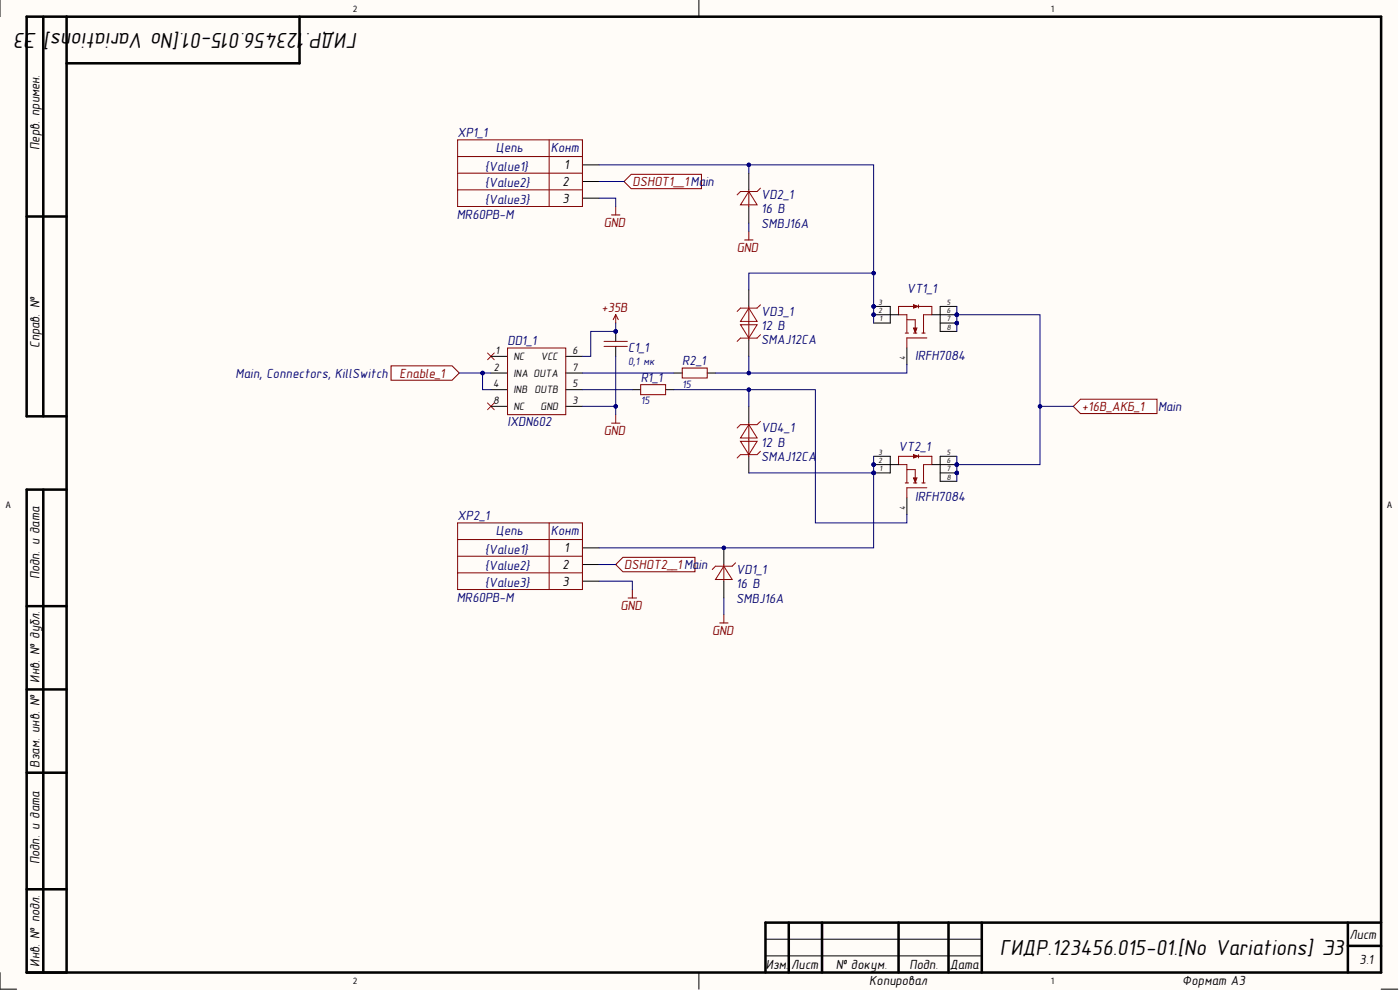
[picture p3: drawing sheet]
<svg xmlns="http://www.w3.org/2000/svg" width="420mm" height="297mm" viewBox="0 0 420 297" stroke-linecap="round" stroke-linejoin="round" font-family="sans-serif">
<g fill="#fffcf8">
<path d="M0 0h419.1v296.5h-419.1z" fill-rule="evenodd"/>
<path d="M5 5h409.1v286.5h-409.1z" fill-rule="evenodd"/>
</g>
<path d="M0 0v5M209.6 0v5M0 291.5v5h5M209.6 291.5v5M229.5 286.5h64.9M229.5 281.5h64.9M414.1 296.5h5" fill="none" stroke="#000" stroke-width=".3"/>
<g fill="none" stroke="#000" stroke-width=".76">
<path d="M13 5v119.8M20 5v286.5M89.8 5v14h-69.8M8 64.9h12M20 124.8h-12v-119.8h406.1v286.5h-406.1v-144.7l12-.1M13 146.8v144.7M8 181.7h12M8 206.6h12M8 231.6h12M8 266.5h12M236.5 276.5v15M246.5 276.5v15"/>
<path d="M269.4 276.5v15M284.4 276.5v15M294.4 276.5v15M404.2 276.5v15M414.1 276.5h-184.6v15M404.2 283.5h9.9"/>
</g>
<path d="M117.3 109.7h18.3l2.1 2.1-2.1 2.2h-18.3z" fill-rule="evenodd" fill="#fff"/>
<path d="M117.3 109.7h18.3l2.1 2.1-2.1 2.2h-18.3z" fill="none" stroke="#800000" stroke-width=".3"/>
<path d="M186.8 167.1h21.6v4.3h-21.6l-2.2-2.2z" fill-rule="evenodd" fill="#fff"/>
<path d="M184.6 94.3l-.7 1.5M184.6 94.3l.8 1.5M184.6 94.3v2.5M186.8 167.1h21.6v4.3h-21.6l-2.2-2.2z" fill="none" stroke="#800000" stroke-width=".3"/>
<circle cx="184.6" cy="99.3" r=".51" fill="#000080"/>
<circle cx="184.6" cy="99.3" r=".51" fill="none" stroke="#000080" stroke-width=".3"/>
<path d="M184.6 99.3v3M184.6 103.8v3" fill="none" stroke="#000" stroke-width=".3"/>
<circle cx="184.6" cy="99.3" r=".51" fill="#000080"/>
<circle cx="184.6" cy="99.3" r=".51" fill="none" stroke="#000080" stroke-width=".3"/>
<path d="M181.1 102.3h7M181.1 103.8h7" fill="none" stroke="#800000" stroke-width=".3"/>
<path d="M324 119.7h22.9v4.3h-22.9l-2.2-2.2z" fill-rule="evenodd" fill="#fff"/>
<g fill="none" stroke="#800000" stroke-width=".3">
<path d="M137.2 56.9h37.4M137.2 51.9h37.4M137.2 46.9h37.4M137.2 41.9h37.4v20h-37.4zM164.7 41.9v20M223.3 71.9h2.5M224.5 69.4v2.5M152.2 104.3h17.5v20h-17.5zM324 119.7h22.9v4.3h-22.9l-2.2-2.2zM183.4 126.8h2.5M184.6 124.3v2.5M137.2 156.7h37.4v20h-37.4z"/>
<path d="M164.7 156.7v20M137.2 171.7h37.4M137.2 166.7h37.4M137.2 161.7h37.4M215.8 186.7h2.5M217.1 184.2v2.5"/>
</g>
<path d="M146.2 105.8l2 2M148.2 105.8l-2 2M146.2 120.8l2 2M148.2 120.8l-2 2" fill="none" stroke="#f00" stroke-width=".3"/>
<g fill="none" stroke="#000" stroke-width=".3">
<path d="M174.6 49.4h5M174.6 54.4h5M174.6 59.4h5M224.5 86.8v5M147.2 106.8h5M147.2 111.8h5M147.2 116.8h5M169.7 106.8h4.9M169.7 116.8h4.9M169.7 111.8h4.9M224.5 101.8v5M147.2 121.8h5"/>
<path d="M169.7 121.8h4.9M174.6 164.2h5M174.6 169.2h5M174.6 174.2h5"/>
</g>
<path d="M222 97.3h5l-2.5 4zM224.5 92.3l2.5 4h-5zM224.5 91.8v10M228 91.4l-1 .9h-5l-1 1M228 100.3l-1 1h-5l-1 1" fill="none" stroke="#980000" stroke-width=".3"/>
<path d="M174.6 121.8h10v2.5" fill="none" stroke="#000080" stroke-width=".3"/>
<circle cx="184.6" cy="121.8" r=".51" fill="#000080"/>
<g fill="none" stroke="#000080" stroke-width=".3">
<path d="M137.7 111.8h7"/>
<circle cx="184.6" cy="121.8" r=".51"/>
</g>
<circle cx="144.7" cy="111.8" r=".51" fill="#000080"/>
<g fill="none" stroke="#000080" stroke-width=".3">
<path d="M184.6 96.8v2.5h-7.5v7.5h-2.5"/>
<circle cx="144.7" cy="111.8" r=".51"/>
</g>
<circle cx="184.6" cy="99.3" r=".51" fill="#000080"/>
<g fill="none" stroke="#000080" stroke-width=".3">
<path d="M144.7 111.8h2.5"/>
<circle cx="184.6" cy="99.3" r=".51"/>
</g>
<circle cx="144.7" cy="111.8" r=".51" fill="#000080"/>
<g fill="none" stroke="#000080" stroke-width=".3">
<path d="M144.7 111.8v5h2.5"/>
<circle cx="144.7" cy="111.8" r=".51"/>
</g>
<circle cx="144.7" cy="111.8" r=".51" fill="#000080"/>
<g fill="none" stroke="#000080" stroke-width=".3">
<path d="M184.6 106.8v15"/>
<circle cx="144.7" cy="111.8" r=".51"/>
</g>
<circle cx="184.6" cy="121.8" r=".51" fill="#000080"/>
<circle cx="184.6" cy="121.8" r=".51" fill="none" stroke="#000080" stroke-width=".3"/>
<circle cx="217.1" cy="164.2" r=".51" fill="#000080"/>
<g fill="none" stroke="#000080" stroke-width=".3">
<path d="M224.5 49.4v2.5M224.5 66.9v2.5M217.1 179.2v5"/>
<circle cx="217.1" cy="164.2" r=".51"/>
</g>
<circle cx="224.5" cy="49.4" r=".51" fill="#000080"/>
<g fill="none" stroke="#000080" stroke-width=".3">
<path d="M224.5 106.8v5"/>
<circle cx="224.5" cy="49.4" r=".51"/>
</g>
<path d="M224.5 121.8v5M224.5 136.8v5" fill="none" stroke="#000" stroke-width=".3"/>
<path d="M222 132.3h5l-2.5 4zM224.5 127.3l2.5 4h-5zM224.5 126.8v10M228 126.3l-1 1h-5l-1 1M228 135.3l-1 1h-5l-1 1" fill="none" stroke="#980000" stroke-width=".3"/>
<circle cx="224.5" cy="111.8" r=".51" fill="#000080"/>
<g fill="none" stroke="#000080" stroke-width=".3">
<path d="M224.5 116.8v5"/>
<circle cx="224.5" cy="111.8" r=".51"/>
</g>
<circle cx="224.5" cy="116.8" r=".51" fill="#000080"/>
<g fill="none" stroke="#000080" stroke-width=".3">
<path d="M224.5 141.8h37.5"/>
<circle cx="224.5" cy="116.8" r=".51"/>
</g>
<circle cx="262" cy="141.8" r=".51" fill="#000080"/>
<g fill="none" stroke="#000080" stroke-width=".3">
<path d="M179.6 59.4h5v2.5"/>
<circle cx="262" cy="141.8" r=".51"/>
</g>
<path d="M183.4 64.4h2.5M184.6 61.9v2.5" fill="none" stroke="#800000" stroke-width=".3"/>
<path d="M189.3 52.2h21v4.4h-21l-2.2-2.2z" fill-rule="evenodd" fill="#fff"/>
<path d="M189.3 52.2h21v4.4h-21l-2.2-2.2zM192.1 115.3h7.5v3h-7.5zM204.6 110.3h7.5v3h-7.5zM188.3 179.2h2.6M189.6 176.7v2.5" fill="none" stroke="#800000" stroke-width=".3"/>
<path d="M179.6 54.4h7.5M174.6 116.8h15M174.6 111.8h27.5M179.6 174.2h10v2.5M179.6 169.2h5" fill="none" stroke="#000080" stroke-width=".3"/>
<path d="M224.5 51.9v5M224.5 61.9v5M189.6 116.8h2.5M199.6 116.8h2.5M202.1 111.8h2.5M212.1 111.8h2.5M217.1 164.2v5M217.1 174.2v5" fill="none" stroke="#000" stroke-width=".3"/>
<path d="M224.5 57.4l2.5 4h-5zM224.5 56.9v5M228 56.4l-1 1h-5l-1 1M217.1 169.7l2.5 4h-5zM217.1 169.2v5M220.5 168.7l-.9 1h-5l-1 1" fill="none" stroke="#980000" stroke-width=".3"/>
<circle cx="286.9" cy="94.3" r=".51" fill="#000080"/>
<circle cx="286.9" cy="94.3" r=".51" fill="none" stroke="#000080" stroke-width=".3"/>
<circle cx="286.9" cy="96.8" r=".51" fill="#000080"/>
<circle cx="286.9" cy="96.8" r=".51" fill="none" stroke="#000080" stroke-width=".3"/>
<circle cx="262" cy="94.3" r=".51" fill="#000080"/>
<circle cx="262" cy="94.3" r=".51" fill="none" stroke="#000080" stroke-width=".3"/>
<circle cx="262" cy="91.8" r=".51" fill="#000080"/>
<circle cx="262" cy="91.8" r=".51" fill="none" stroke="#000080" stroke-width=".3"/>
<path d="M271.4 99.8h1M271.9 94.3v5.5M274.4 95.8v3.5M276.9 94.3v5.5" fill="none" stroke="#800000" stroke-width=".3"/>
<path d="M273.9 98.3h1l-.5 1.4z" fill="#800000"/>
<path d="M271.9 95.8h2.5M273.9 98.3h1l-.5 1.4zM273.9 99.8h1M274.9 91.8h-5.5v2.5h2.5M276.4 99.8h1M279.4 91.8v2.5h-2.5M277.9 101.3h-6v3" fill="none" stroke="#800000" stroke-width=".3"/>
<path d="M273.9 91.3l1.4 .5-1.4 .6z" fill="#800000"/>
<path d="M273.9 91.3l1.4 .5-1.4 .6zM274.4 91.8h5M275.4 91.4v.9" fill="none" stroke="#800000" stroke-width=".3"/>
<path d="M281.9 91.8h5M281.9 94.3h5M271.9 104.3v5" fill="none" stroke="#000" stroke-width=".3"/>
<circle cx="286.9" cy="94.3" r=".51" fill="#000080"/>
<circle cx="286.9" cy="94.3" r=".51" fill="none" stroke="#000080" stroke-width=".3"/>
<path d="M281.9 96.8h5" fill="none" stroke="#000" stroke-width=".3"/>
<circle cx="286.9" cy="96.8" r=".51" fill="#000080"/>
<circle cx="286.9" cy="96.8" r=".51" fill="none" stroke="#000080" stroke-width=".3"/>
<path d="M262 96.8h5M262 94.3h5M281.9 99.3h5" fill="none" stroke="#000" stroke-width=".3"/>
<circle cx="262" cy="94.3" r=".51" fill="#000080"/>
<circle cx="262" cy="94.3" r=".51" fill="none" stroke="#000080" stroke-width=".3"/>
<path d="M262 91.8h5" fill="none" stroke="#000" stroke-width=".3"/>
<circle cx="262" cy="91.8" r=".51" fill="#000080"/>
<g fill="none" stroke="#000080" stroke-width=".3">
<path d="M271.9 109.3v2.5h-57.3"/>
<circle cx="262" cy="91.8" r=".51"/>
</g>
<path d="M267 94.3h2.4M267 91.8v5M279.4 94.3h2.5M281.9 91.8v7.5" fill="none" stroke="#000" stroke-width=".3"/>
<circle cx="224.5" cy="111.8" r=".51" fill="#000080"/>
<g fill="none" stroke="#000080" stroke-width=".3">
<path d="M179.6 49.4h82.4v47.4"/>
<circle cx="224.5" cy="111.8" r=".51"/>
</g>
<circle cx="224.5" cy="49.4" r=".51" fill="#000080"/>
<circle cx="224.5" cy="49.4" r=".51" fill="none" stroke="#000080" stroke-width=".3"/>
<circle cx="262" cy="81.9" r=".51" fill="#000080"/>
<circle cx="262" cy="81.9" r=".51" fill="none" stroke="#000080" stroke-width=".3"/>
<circle cx="262" cy="91.8" r=".51" fill="#000080"/>
<circle cx="262" cy="91.8" r=".51" fill="none" stroke="#000080" stroke-width=".3"/>
<circle cx="262" cy="94.3" r=".51" fill="#000080"/>
<g fill="none" stroke="#000080" stroke-width=".3">
<path d="M262 81.9h-37.5v4.9"/>
<circle cx="262" cy="94.3" r=".51"/>
</g>
<circle cx="262" cy="81.9" r=".51" fill="#000080"/>
<g fill="none" stroke="#000080" stroke-width=".3">
<path d="M286.9 91.8v7.5"/>
<circle cx="262" cy="81.9" r=".51"/>
</g>
<circle cx="286.9" cy="94.3" r=".51" fill="#000080"/>
<circle cx="286.9" cy="94.3" r=".51" fill="none" stroke="#000080" stroke-width=".3"/>
<circle cx="286.9" cy="96.8" r=".51" fill="#000080"/>
<circle cx="286.9" cy="96.8" r=".51" fill="none" stroke="#000080" stroke-width=".3"/>
<circle cx="286.9" cy="139.3" r=".51" fill="#000080"/>
<circle cx="286.9" cy="139.3" r=".51" fill="none" stroke="#000080" stroke-width=".3"/>
<circle cx="286.9" cy="141.8" r=".51" fill="#000080"/>
<circle cx="286.9" cy="141.8" r=".51" fill="none" stroke="#000080" stroke-width=".3"/>
<circle cx="262" cy="141.8" r=".51" fill="#000080"/>
<circle cx="262" cy="141.8" r=".51" fill="none" stroke="#000080" stroke-width=".3"/>
<circle cx="262" cy="139.3" r=".51" fill="#000080"/>
<circle cx="262" cy="139.3" r=".51" fill="none" stroke="#000080" stroke-width=".3"/>
<path d="M271.9 139.3v5.4M276.9 139.3v5.5M271.4 144.8h1M274.4 140.8v3.5" fill="none" stroke="#800000" stroke-width=".3"/>
<path d="M273.9 143.2h1l-.5 1.4z" fill="#800000"/>
<path d="M274.9 136.8h-5.5v2.5h2.5M279.4 136.8v2.5h-2.5M271.9 140.8h2.5M273.9 143.2h1l-.5 1.4zM273.9 144.8h1M276.4 144.8h1M277.9 146.2h-6v3" fill="none" stroke="#800000" stroke-width=".3"/>
<path d="M273.9 136.3l1.4 .5-1.4 .5z" fill="#800000"/>
<path d="M273.9 136.3l1.4 .5-1.4 .5zM274.4 136.8h5M275.4 136.3v1" fill="none" stroke="#800000" stroke-width=".3"/>
<path d="M281.9 136.8h5M281.9 139.3h5M271.9 149.2v5" fill="none" stroke="#000" stroke-width=".3"/>
<circle cx="286.9" cy="139.3" r=".51" fill="#000080"/>
<circle cx="286.9" cy="139.3" r=".51" fill="none" stroke="#000080" stroke-width=".3"/>
<path d="M281.9 141.8h5" fill="none" stroke="#000" stroke-width=".3"/>
<circle cx="286.9" cy="141.8" r=".51" fill="#000080"/>
<circle cx="286.9" cy="141.8" r=".51" fill="none" stroke="#000080" stroke-width=".3"/>
<path d="M262 141.8h5M281.9 144.3h5" fill="none" stroke="#000" stroke-width=".3"/>
<circle cx="262" cy="141.8" r=".51" fill="#000080"/>
<circle cx="262" cy="141.8" r=".51" fill="none" stroke="#000080" stroke-width=".3"/>
<path d="M262 139.3h5" fill="none" stroke="#000" stroke-width=".3"/>
<circle cx="262" cy="139.3" r=".51" fill="#000080"/>
<g fill="none" stroke="#000080" stroke-width=".3">
<path d="M202.1 116.8h42.4v39.9h27.4v-2.5"/>
<circle cx="262" cy="139.3" r=".51"/>
</g>
<path d="M262 136.8h5v5M267 139.3h2.4M279.4 139.3h2.5M281.9 136.8v7.5" fill="none" stroke="#000" stroke-width=".3"/>
<circle cx="224.5" cy="116.8" r=".51" fill="#000080"/>
<g fill="none" stroke="#000080" stroke-width=".3">
<path d="M262 136.8v5"/>
<circle cx="224.5" cy="116.8" r=".51"/>
</g>
<circle cx="262" cy="139.3" r=".51" fill="#000080"/>
<circle cx="262" cy="139.3" r=".51" fill="none" stroke="#000080" stroke-width=".3"/>
<circle cx="262" cy="141.8" r=".51" fill="#000080"/>
<g fill="none" stroke="#000080" stroke-width=".3">
<path d="M262 141.8v22.4h-82.4"/>
<circle cx="262" cy="141.8" r=".51"/>
</g>
<circle cx="217.1" cy="164.2" r=".51" fill="#000080"/>
<circle cx="217.1" cy="164.2" r=".51" fill="none" stroke="#000080" stroke-width=".3"/>
<circle cx="262" cy="141.8" r=".51" fill="#000080"/>
<g fill="none" stroke="#000080" stroke-width=".3">
<path d="M286.9 94.3h25v27.5h9.9"/>
<circle cx="262" cy="141.8" r=".51"/>
</g>
<circle cx="286.9" cy="94.3" r=".51" fill="#000080"/>
<circle cx="286.9" cy="94.3" r=".51" fill="none" stroke="#000080" stroke-width=".3"/>
<circle cx="311.9" cy="121.8" r=".51" fill="#000080"/>
<g fill="none" stroke="#000080" stroke-width=".3">
<path d="M286.9 136.8v7.5"/>
<circle cx="311.9" cy="121.8" r=".51"/>
</g>
<circle cx="286.9" cy="139.3" r=".51" fill="#000080"/>
<circle cx="286.9" cy="139.3" r=".51" fill="none" stroke="#000080" stroke-width=".3"/>
<circle cx="286.9" cy="141.8" r=".51" fill="#000080"/>
<g fill="none" stroke="#000080" stroke-width=".3">
<path d="M311.9 121.8v17.5h-25"/>
<circle cx="286.9" cy="141.8" r=".51"/>
</g>
<circle cx="286.9" cy="139.3" r=".51" fill="#000080"/>
<circle cx="286.9" cy="139.3" r=".51" fill="none" stroke="#000080" stroke-width=".3"/>
<circle cx="311.9" cy="121.8" r=".51" fill="#000080"/>
<circle cx="311.9" cy="121.8" r=".51" fill="none" stroke="#000080" stroke-width=".3"/>
<g font-size="6.6">
<text x="7.6" y="9.8" transform="rotate(-180 7.6 9.8)">3</text>
<text x="11.2" y="9.8" transform="rotate(-180 11.2 9.8)">Э</text>
<text x="18.5" y="9.8" transform="rotate(-180 18.5 9.8)">s]</text>
<text x="89.6" y="9.8" transform="rotate(-180 89.6 9.8)">23456.015-01.[No Variation</text>
<text x="107.3" y="9.8" transform="rotate(-180 107.3 9.8)">ГИДР.1</text>
<text x="299.9" y="286.3">ГИДР.123456.015-01.[No Variations] Э3</text>
</g>
<g font-size="4" fill="#000080">
<text x="137.2" y="41.2">XP1_1</text>
<text x="148.7" y="45.6">Цепь</text>
<text x="165.2" y="45.6">Конт</text>
<text x="145.2" y="51.1">{Value1}</text>
<text x="145.2" y="56.1">{Value2}</text>
<text x="211.4" y="55.8">in</text>
<text x="228.3" y="59.7">VD2_1</text>
<text x="137" y="65.7">MR60PB-M</text>
<text x="145.2" y="61.1">{Value3}</text>
<text x="228.3" y="64">16 В</text>
<text x="228.3" y="68.3">SMBJ16A</text>
<text x="272" y="87.9">VT1_1</text>
<text x="228.3" y="94.6">VD3_1</text>
<text x="228.3" y="98.9">12 В</text>
<text x="152.2" y="103.5">DD1_1</text>
<text x="188.3" y="105.6">C1_1</text>
<text x="228.3" y="103.2">SMAJ12CA</text>
<text x="274.4" y="107.8">IRFH7084</text>
<text x="70.6" y="113.2">Main, Connectors, KillSwitch</text>
<text x="204.5" y="109.5">R2_1</text>
<text x="192.1" y="114.5">R1_1</text>
<text x="347.2" y="123.1">Main</text>
<text x="152.2" y="127.8">IXDN602</text>
<text x="228.3" y="129.6">VD4_1</text>
<text x="228.3" y="133.9">12 В</text>
<text x="269.4" y="135.3">VT2_1</text>
<text x="228.3" y="138.2">SMAJ12CA</text>
<text x="137.2" y="155.9">XP2_1</text>
<text x="274.4" y="150.3">IRFH7084</text>
<text x="148.7" y="160.4">Цепь</text>
<text x="165.2" y="160.4">Конт</text>
<text x="145.2" y="165.9">{Value1}</text>
<text x="145.2" y="170.9">{Value2}</text>
<text x="209.5" y="170.6">in</text>
<text x="220.8" y="172">VD1_1</text>
<text x="145.2" y="175.9">{Value3}</text>
<text x="220.8" y="176.3">16 В</text>
<text x="137" y="180.4">MR60PB-M</text>
<text x="220.8" y="180.6">SMBJ16A</text>
</g>
<g font-size="4">
<text x="11.8" y="45" transform="rotate(-90 11.8 45)">Перв. примен.</text>
<text x="169.1" y="50.8">1</text>
<text x="168.6" y="55.8">2</text>
<text x="168.6" y="60.8">3</text>
<text x="11.8" y="104.2" transform="rotate(-90 11.8 104.2)">Справ. №</text>
<text x="169.1" y="165.6">1</text>
<text x="11.8" y="173.7" transform="rotate(-90 11.8 173.7)">Подп. и дата</text>
<text x="168.6" y="170.6">2</text>
<text x="168.6" y="175.5">3</text>
<text x="11.8" y="204.6" transform="rotate(-90 11.8 204.6)">Инв. № дубл.</text>
<text x="11.8" y="230.1" transform="rotate(-90 11.8 230.1)">Взам. инв. №</text>
<text x="11.8" y="259" transform="rotate(-90 11.8 259)">Подп. и дата</text>
<text x="404.6" y="281.4">Лист</text>
<text x="11.8" y="289.7" transform="rotate(-90 11.8 289.7)">Инв. № подл.</text>
<text x="229.6" y="290.3">Изм.</text>
<text x="237.2" y="290.3">Лист</text>
<text x="250.6" y="290.3">№ докум.</text>
<text x="272.7" y="290.3">Подп.</text>
<text x="284.8" y="290.3">Дата</text>
<text x="407.7" y="288.9">3.1</text>
<text x="260.6" y="295.4">Копировал</text>
<text x="354.5" y="295.4">Формат А3</text>
</g>
<g font-size="4" fill="#800000">
<text x="189.7" y="55.8">DSHOT1__1Ma</text>
<text x="181.1" y="67.9">GND</text>
<text x="220.9" y="75.4">GND</text>
<text x="180.4" y="93.5">+35В</text>
<text x="119.8" y="113.2">Enable_1</text>
<text x="324.4" y="123.1">+16В_АКБ_1</text>
<text x="181.1" y="130.3">GND</text>
<text x="187.1" y="170.6">DSHOT2__1Ma</text>
<text x="186" y="182.7">GND</text>
<text x="213.5" y="190.2">GND</text>
</g>
<g font-size="3.3">
<text x="148.5" y="106.2">1</text>
<text x="153.9" y="107.9">NC</text>
<text x="162.2" y="107.9">VCC</text>
<text x="171.7" y="106.2">6</text>
<text x="148.1" y="111.1">2</text>
<text x="153.9" y="112.9">INA OUTA</text>
<text x="171.7" y="111.1">7</text>
<text x="147.9" y="116.1">4</text>
<text x="153.9" y="117.9">INB OUTB</text>
<text x="171.7" y="116.1">5</text>
<text x="147.9" y="121.1">8</text>
<text x="153.9" y="122.9">NC</text>
<text x="162" y="122.9">GND</text>
<text x="171.7" y="121.1">3</text>
</g>
<g font-size="3.3" fill="#000080">
<text x="188.3" y="109.3">0,1 мк</text>
<text x="204.5" y="116.2">15</text>
<text x="192.1" y="121.2">15</text>
</g>
<g font-size="2.7">
<text x="105.9" y="3.5">2</text>
<text x="315.1" y="3.5">1</text>
<text x="1.8" y="152.2">A</text>
<text x="415.9" y="152.2">A</text>
<text x="105.9" y="295">2</text>
<text x="315.1" y="295">1</text>
</g>
<g font-size="2.3">
<text x="263.4" y="93.9">2</text>
<text x="263.4" y="91.4">3</text>
<text x="284" y="91.4">5</text>
<text x="284" y="93.9">6</text>
<text x="263.8" y="96.3">1</text>
<text x="284" y="96.3">7</text>
<text x="284" y="98.9">8</text>
<text x="271.5" y="108" transform="rotate(-90 271.5 108)">4</text>
<text x="263.4" y="136.3">3</text>
<text x="284" y="136.3">5</text>
<text x="263.4" y="138.8">2</text>
<text x="263.8" y="141.3">1</text>
<text x="284" y="138.8">6</text>
<text x="284" y="141.3">7</text>
<text x="284" y="143.8">8</text>
<text x="271.5" y="152.9" transform="rotate(-90 271.5 152.9)">4</text>
</g>
</svg>
